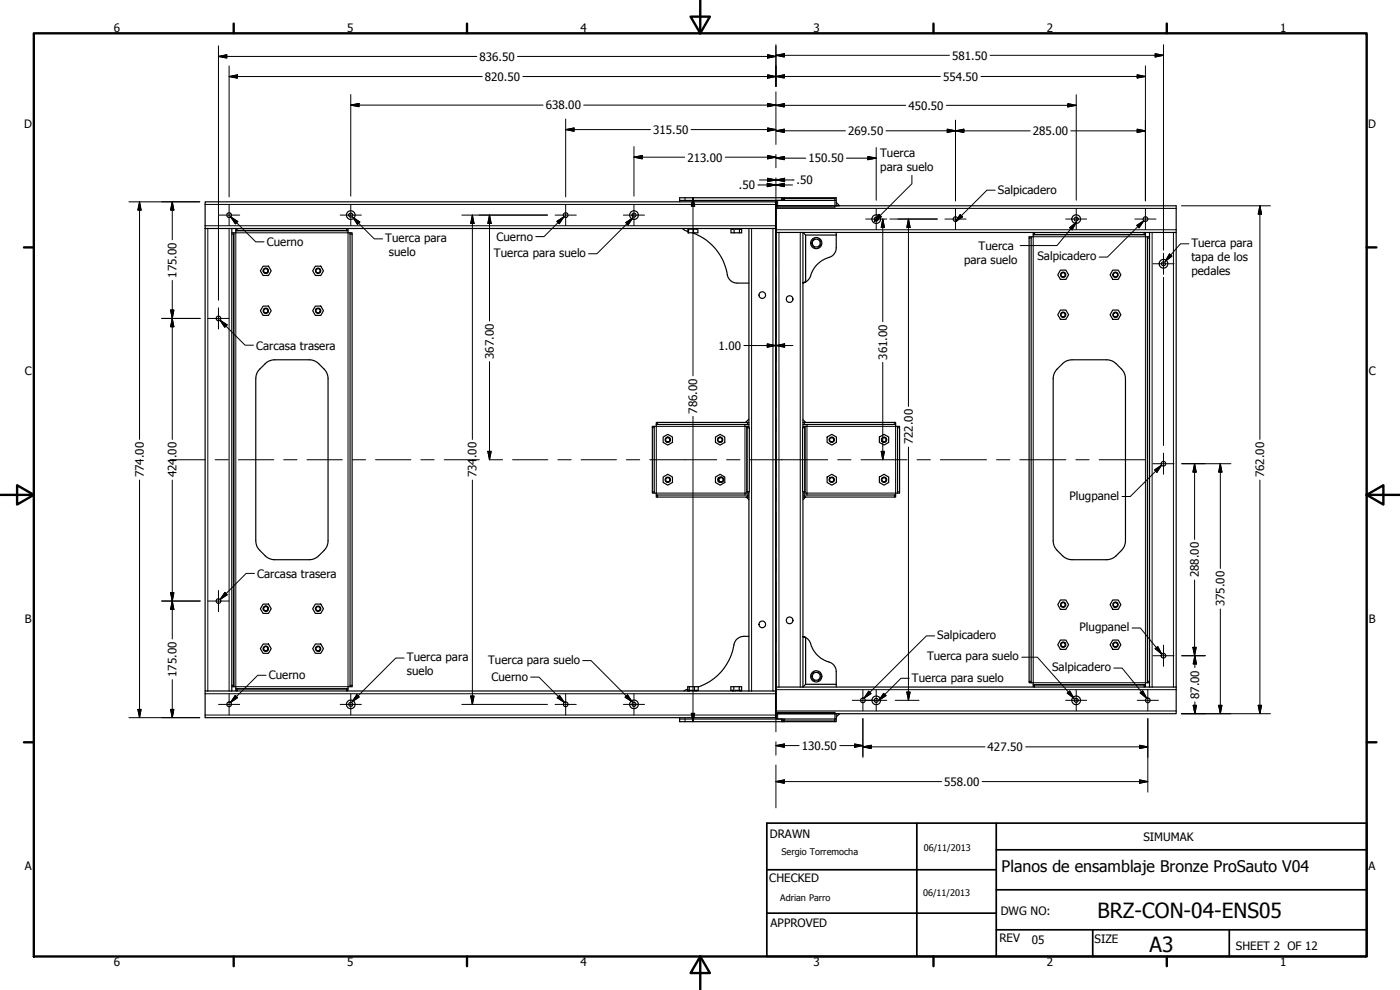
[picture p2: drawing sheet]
<svg xmlns="http://www.w3.org/2000/svg" width="420mm" height="297mm" viewBox="0 0 420 297" stroke-linecap="round" stroke-linejoin="round" font-family="sans-serif">
<g fill="none" stroke="#000" stroke-width=".36">
<path d="M235 59.3v.8M235 59.5l.6 .6M235 59.3h16v.8M235 59.3h-31v.8M235.4 59.9v-.4h15.2v.6M61.6 68.6v-8h171.2v8M61.6 68.6v138.7h8M69.6 70.3h.6M69.6 68.6h-8M69.6 69.9h.6v.4M69.6 68.6h155.2M69.6 68.6v138.7"/>
<path d="M70.2 70.3v135.3M70.8 69.2a.43 .43 0 0 1 0 .6 .43 .43 0 0 1-.6 0M71.2 68.6v.5h32.9v-.5M79 79.9h1.6l.8 1.4-.8 1.4h-1.6l-.9-1.4zM94.6 79.9h1.7l.8 1.4-.8 1.4h-1.7l-.8-1.4zM104.1 68.6h.3v.6h-33.6v-.6h.4M104.4 69.2a.43 .43 0 0 0 0 .6 .43 .43 0 0 0 .7 0M105.1 69.9l.6-.1v136.2h-.6zM204 60.1v.5M204 60.1h46.6M204.8 68.6l1.7 .9M206.6 68.6v1.2"/>
<path d="M207 68.6v.1h2.1v-.1M207.8 69.8a16.5 16.5 0 0 1 10.7 13.4 3 3 0 0 0 2.7 1.7h3.6M208.1 68.7v1.1M209 68.6v.1M209.4 68.6v1.2h-2.9l.1-1.1M219.8 68.6v.1M219.9 68.6v.1M220.1 68.6v.1h-.7v1.1h3.2v-1.2M220.3 68.6v1.2M220.7 68.6v.1h1.7v-.1M221.9 68.7v1.1M222 68.6v.1"/>
<path d="M222.3 68.6v.1M224.8 68.6v59.7M224.8 68.6h8v138.7M233 69.7h8M233 61.7v8M233 69.7v136.4h8M233 61.7h.4M233 60.1v1.6M233.4 61.7h17.2M233.4 61.7v.4h17.2v-.4M241 69.7h104M241 69.7v58.6"/>
<path d="M241 69.7l.8 .8v14.1M241.8 70.5h9.2M250.6 60.1h.4v1.6M250.6 61.7h.4M251 60.7l1 1h-1M251 61.7h102v8M251 69.7v4.7a3.1 3.1 0 0 1-2.9 3.1 8.5 8.5 0 0 0-5.2 6l-1.1 1.1M308.9 71h.6v133.9h-.6zM310.1 70.4a.43 .43 0 0 1 0 .6 .43 .43 0 0 1-.6 0M310.5 69.8h-.4v.6h33.7v-.6h-.4M310.5 69.7v.7h32.9v-.7M343.8 70.4a.43 .43 0 0 0 0 .6 .43 .43 0 0 0 .6 0"/>
<path d="M344.4 71.4v133M344.4 71.4h.6M345 69.7v136.4M345 69.7h8v136.4M345 71h-.6v.4M79 91.8h1.6l.8 1.4-.8 1.4h-1.6l-.9-1.4zM94.6 91.8h1.7l.8 1.4-.8 1.4h-1.7l-.8-1.4zM232.8 84.9h.2M241 84.9h.1M241 84.9l.8-.3zM241.6 84.6l-.5 .3M241.7 84.6h.1"/>
<path d="M318.3 93h1.6l.8 1.4-.8 1.4h-1.6l-.9-1.4zM318.3 81h1.6l.8 1.4-.8 1.4h-1.6l-.9-1.4zM334 81h1.6l.8 1.4-.8 1.4h-1.6l-.8-1.4zM334 93h1.6l.8 1.4-.8 1.4h-1.6l-.8-1.4zM79.6 109.1l1.1-.8 1.3-.3 11.7 .1 1.6 .7 2 2 .8 1.1 .3 .8v50l-.3 1.3-.8 1.1-2 2-1.6 .7h-12.2l-1.6-.7-2-2-.8-1.1-.2-.8-.1-49.6 .1-.9 .5-1.2zM317.2 110.8l2-2 .8-.5 1.3-.3h11.3l1.3 .3 1.1 .8 1.9 2 .8 1.6v50l-.3 1.3-.8 1.1-2 2-1.6 .7h-12.1l-2-1-2-2-.7-1.6-.1-49.6 .4-1.7zM195.8 127.9h.6v20.1h-.6zM197 127.4h27.8M197 127.4a.42 .42 0 0 1-.1 .4 .42 .42 0 0 1-.5 .1M199 131.1l1.4-.8 1.4 .8v1.6l-1.4 .8-1.4-.8zM214.7 131.1l1.4-.8 1.4 .8v1.6l-1.4 .8-1.4-.8zM223.6 127.4a.42 .42 0 0 0 0 .5 .42 .42 0 0 0 .5 0h.1"/>
<path d="M224.2 128.3h.7v19.3h-.7M224.2 128.3v19.3M224.8 125.8l-1 .9M224.8 126.7h-27.8v.7M224.8 127.9h-.6v.4M241 127.9h.6v.4M241 126.7h27.8v.7h-27.8M241 125.9l.8 .8M241.6 128.3h-.7v19.3h.7M241.6 128.3v19.3M242.2 127.4a.42 .42 0 0 1 0 .6 .42 .42 0 0 1-.6-.1M248.2 131.1l1.4-.8 1.4 .8v1.6l-1.4 .8-1.4-.8z"/>
<path d="M263.9 131.1l1.4-.8 1.4 .8v1.6l-1.4 .8-1.4-.8zM268.8 127.4a.42 .42 0 0 0 0 .4 .42 .42 0 0 0 .5 .1h.1M269.4 127.9h.6v20.1h-.6zM196.4 148a.43 .43 0 0 1 .5 0 .43 .43 0 0 1 .1 .5M199 143.1l1.4-.8 1.4 .8v1.7l-1.4 .8-1.4-.8zM214.7 143.1l1.4-.8 1.4 .8v1.7l-1.4 .8-1.4-.8zM215.5 143.9h.1M215.6 143.9l.2 .6M215.6 143.7v.2M215.8 143.4l-.3 .3M216 143.3a.65 .65 0 0 0-.5 .6 .65 .65 0 0 0 .5 .7M224 149.1l.8 .8"/>
<path d="M224.2 147.6v.4h.6M224.2 148a.41 .41 0 0 0-.6-.1 .41 .41 0 0 0 0 .6M224.8 147.6v59.7M224.8 148.5h-27.8v.6h27.8M241 148.5h27.8M241 147.6v58.5M241.6 147.6v.4h-.6M241.6 148a.42 .42 0 0 1 .6-.1 .42 .42 0 0 1 0 .6M241.8 149.1l-.8 .8M248.2 143.1l1.4-.8 1.4 .8v1.7l-1.4 .8-1.4-.8zM263.9 143.1l1.4-.8 1.4 .8v1.7l-1.4 .8-1.4-.8zM268.8 148.5v.6h-27.8"/>
<path d="M269.4 148a.4 .4 0 0 0-.6 0 .4 .4 0 0 0 0 .5M79 193.2h1.6l.8 1.4-.8 1.4h-1.6l-.9-1.4zM79 181.3h1.6l.8 1.3-.8 1.4h-1.6l-.9-1.4zM94.6 181.3h1.7l.8 1.3-.8 1.4h-1.7l-.8-1.4zM94.6 193.2h1.7l.8 1.4-.8 1.4h-1.7l-.8-1.4zM224.8 190.9h-1.6a3.3 3.3 0 0 0-3.1 3.5 15.9 15.9 0 0 1-10.6 11.7M232.8 190.9h.2M241 191l.8 .3zM241 191h.1M241.1 191l.5 .2M318.3 192h1.6l.8 1.4-.8 1.4h-1.6l-.9-1.4zM318.3 180h1.6l.8 1.4-.8 1.4h-1.6l-.9-1.4z"/>
<path d="M334 192h1.6l.8 1.4-.8 1.4h-1.6l-.8-1.4zM334 180h1.6l.8 1.4-.8 1.4h-1.6l-.8-1.4zM61.6 207.3v8h171.2v-8M69.6 205.6h.6M69.6 207.3h155.2M70.2 205.6v.4h-.6M70.2 206a.43 .43 0 0 1 .6 0 .43 .43 0 0 1 0 .7M71.2 207.3v-.6h32.9v.6M71.2 207.2h-.4v-.5h33.6v.5h-.3M105.1 206a.43 .43 0 0 0-.7 0 .43 .43 0 0 0 0 .7M204 215.7v.8h31M204 215.3v.4"/>
<path d="M204 215.7h46.6M206.4 206.8l-1.2 .5M206.5 207.3v-.2h1.5v.2M206.7 207.1v.2M206.9 206v1.1M206.9 207.1v.2M208.4 206v1.3M208.7 207.3v-.2h.8v-1.1h-3.1v1.3M209 207.1v.2M209.2 207.1v.2M219.9 207.1v.2M220 207.3v-.2h-.7v-1.1h3.3v1.3"/>
<path d="M220.2 206v1.3M220.7 207.3v-.2h1.7v.2M221.9 206v1.1M222 207.1v.2M222.3 207.1v.2M224.8 207.3h8M233 206.1v8M233.4 214.1h-.4v1.6M235 215.7v.8M235.6 215.7l-.6 .6M241 206.1h104M241.8 205.3v-14l1.1 1.1a8.8 8.8 0 0 0 6.6 6.5 3.2 3.2 0 0 1 1.5 2.6v4.6"/>
<path d="M250.6 214.1h.4M250.6 214.1v-.4h-17.2v.4M250.6 214.1h-17.2M250.6 215.7v.6h-15.2v-.4M251 215.7v.8h-16M251 214.1v1.6h-.4M251 205.3h-9.2l-.8 .8M251 214.1h1l-1 1M309.5 204.9a.42 .42 0 0 1 .6-.1 .42 .42 0 0 1 0 .6M310.5 206h-.4v-.6h33.7v.6h-.4M310.5 206.1v-.6h32.9v.6M344.4 204.4h.6"/>
<path d="M344.4 204.4v.5h.6M344.4 204.9a.42 .42 0 0 0-.6-.1 .42 .42 0 0 0 0 .6M345 206.1h8M353 206.1v8h-102"/>
<circle cx="68.8" cy="64.5" r=".71"/>
<circle cx="105.3" cy="64.6" r=".6"/>
<circle cx="105.3" cy="64.5" r="1.3"/>
<circle cx="169.8" cy="64.6" r=".71"/>
<circle cx="190.3" cy="64.5" r="1.3"/>
<circle cx="190.3" cy="64.5" r=".59"/>
<circle cx="245" cy="72.9" r="1.18"/>
<circle cx="245" cy="73" r="1.68"/>
<circle cx="263" cy="65.7" r="1.3"/>
<circle cx="263" cy="65.7" r=".61"/>
<circle cx="286.8" cy="65.7" r=".7"/>
<circle cx="323" cy="65.7" r="1.3"/>
<circle cx="323" cy="65.7" r=".6"/>
<circle cx="343.8" cy="65.7" r=".7"/>
<circle cx="349.2" cy="79.1" r="1.3"/>
<circle cx="349.2" cy="79.1" r=".6"/>
<circle cx="65.6" cy="95.5" r=".7"/>
<circle cx="79.8" cy="93.2" r=".64"/>
<circle cx="79.8" cy="81.2" r=".79"/>
<circle cx="79.8" cy="81.2" r=".65"/>
<circle cx="79.8" cy="93.3" r=".8"/>
<circle cx="95.5" cy="93.2" r=".81"/>
<circle cx="95.5" cy="81.3" r=".64"/>
<circle cx="95.5" cy="93.2" r=".65"/>
<circle cx="95.5" cy="81.2" r=".79"/>
<circle cx="228.8" cy="88.5" r=".99"/>
<circle cx="237" cy="89.7" r="1"/>
<circle cx="319.1" cy="82.5" r=".81"/>
<circle cx="319.1" cy="82.4" r=".64"/>
<circle cx="319.1" cy="94.4" r=".65"/>
<circle cx="319.1" cy="94.5" r=".8"/>
<circle cx="334.8" cy="82.5" r=".64"/>
<circle cx="334.8" cy="94.5" r=".8"/>
<circle cx="334.8" cy="82.4" r=".8"/>
<circle cx="334.8" cy="94.4" r=".64"/>
<circle cx="200.4" cy="131.9" r=".81"/>
<circle cx="200.4" cy="131.9" r=".65"/>
<circle cx="216.1" cy="131.9" r=".81"/>
<circle cx="216.1" cy="131.9" r=".64"/>
<circle cx="249.6" cy="131.9" r=".64"/>
<circle cx="249.6" cy="131.9" r=".79"/>
<circle cx="265.3" cy="131.9" r=".65"/>
<circle cx="265.3" cy="131.9" r=".8"/>
<circle cx="349.2" cy="139.1" r=".71"/>
<circle cx="200.4" cy="144" r=".8"/>
<circle cx="200.4" cy="143.9" r=".64"/>
<circle cx="216.4" cy="143.9" r=".79"/>
<circle cx="216.4" cy="143.9" r=".65"/>
<circle cx="249.6" cy="143.9" r=".65"/>
<circle cx="249.6" cy="143.9" r=".81"/>
<circle cx="265.3" cy="143.9" r=".79"/>
<circle cx="265.3" cy="143.9" r=".65"/>
<circle cx="65.6" cy="180.3" r=".71"/>
<circle cx="79.8" cy="194.6" r=".65"/>
<circle cx="79.8" cy="194.6" r=".8"/>
<circle cx="79.8" cy="182.6" r=".65"/>
<circle cx="79.8" cy="182.6" r=".8"/>
<circle cx="95.5" cy="194.6" r=".8"/>
<circle cx="95.5" cy="182.6" r=".65"/>
<circle cx="95.5" cy="194.6" r=".63"/>
<circle cx="95.5" cy="182.6" r=".8"/>
<circle cx="228.8" cy="187.3" r=".99"/>
<circle cx="237" cy="186.1" r="1"/>
<circle cx="319.1" cy="181.4" r=".64"/>
<circle cx="319.1" cy="181.4" r=".8"/>
<circle cx="319.1" cy="193.4" r=".64"/>
<circle cx="319.1" cy="193.4" r=".81"/>
<circle cx="334.8" cy="193.4" r=".65"/>
<circle cx="334.8" cy="181.5" r=".8"/>
<circle cx="334.8" cy="181.4" r=".65"/>
<circle cx="334.8" cy="193.4" r=".79"/>
<circle cx="349.2" cy="196.7" r=".7"/>
<circle cx="68.8" cy="211.3" r=".7"/>
<circle cx="105.3" cy="211.3" r="1.3"/>
<circle cx="105.3" cy="211.3" r=".61"/>
<circle cx="169.8" cy="211.3" r=".7"/>
<circle cx="190.3" cy="211.3" r="1.3"/>
<circle cx="190.3" cy="211.3" r=".6"/>
<circle cx="245" cy="202.9" r="1.67"/>
<circle cx="245" cy="202.9" r="1.19"/>
<circle cx="259" cy="210.1" r=".7"/>
<circle cx="263" cy="210.1" r=".61"/>
<circle cx="263" cy="210.1" r="1.3"/>
<circle cx="323" cy="210.1" r=".6"/>
<circle cx="323" cy="210.1" r="1.31"/>
<circle cx="344.5" cy="210.1" r=".7"/>
</g>
<g fill="none" stroke="#000" stroke-width=".3">
<path d="M65.6 16.9l2.5-.5v1zM65.6 16.9h77.5M65.6 13.8v50.6M68.8 19.8v39.3M155.3 16.9h77.6M230.4 16.4l2.5 .5-2.5 .5zM232.9 13.4v12.6M232.9 16.6l2.5-.5v1zM232.9 16.6h52M297.1 16.6h52.1M343.8 19.8v40.5M346.7 16.1l2.5 .5-2.5 .5z"/>
<path d="M349.2 13.4v61.7M68.8 23l2.5-.5v1zM105.3 31.5l2.4-.5v1zM105.3 31.5h57.7M105.3 28.4v30.5M144.7 23h-75.9M169.8 38.9l2.5-.5v1zM169.8 35.7v23.4M175.2 31.5h57.7M195.2 38.9h-25.4M207.4 38.9h25.5M230.4 38.4l2.5 .5-2.5 .5z"/>
<path d="M230.4 31l2.5 .5-2.5 .5zM230.4 22.5l2.5 .5-2.5 .5zM232.9 39.2l2.5-.4v1zM232.9 31.6l2.5-.5v1zM232.9 22.9l2.5-.5v1zM232.9 39.2h20.8M232.9 31.6h38.9M232.9 27.6v15.7M265.9 39.2l43.3 .1M282.2 22.9l-125.3 .1M284 31.6h39M284.3 38.8l2.5 .4-2.5 .6z"/>
<path d="M286.8 39.3l2.5-.5v1zM286.8 36.1v24.2M294.4 22.9h49.4M320.5 31.1l2.5 .5-2.5 .5zM321.4 39.3h22.4M323 28.4v31.7M341.3 22.4l2.5 .5-2.5 .5zM341.3 38.8l2.5 .5-2.5 .5zM190.3 44v14.9M190.3 47.2l2.5-.5v1zM190.3 47.2h15.2M205.6 59.3v.8"/>
<path d="M208 59.3v53.5M208 59.3l.5 2.5h-1zM227.4 55.5h5.4M227.9 54h5M230.3 55l2.5 .5-2.5 .5zM230.4 46.7l2.5 .5-2.5 .5zM230.4 53.5l2.5 .5-2.5 .5zM232.9 47.2h-15.2M232.9 47.5l2.5-.6v1zM232.9 55.5l2.5-.5v1zM232.9 55.5h5M232.9 46.4v3.9"/>
<path d="M232.9 53.3v26.9M233 54l2.5-.5v1zM233 54h5.3M234.6 59.3v.8M235.4 59.3v.2M241.8 47.5h-8.9M250.6 59.3v.2M254 47.5h9M260.5 46.9l2.5 .6-2.5 .4zM263 44.3v15.8M273.7 52.6v2.5l-10.5 10.6M298.7 57.1h-2.5l-8.6 8.6"/>
<path d="M38.7 60.6h21.3M41.9 60.6l.4 2.4h-.9zM41.9 60.6v71.2M51.7 60.6l.5 2.4h-1zM51.7 60.6v11.3M61.6 61.3h171.2M61.6 67.7h171.2M62.4 68.6v138.7M65.6 64.6v25.5M65.6 64.5h6.3M68.8 61.4v6.3M68.8 68.6v138.7"/>
<path d="M69.2 65.1l2.2 1.4-.8 .7zM69.2 65.1l7.5 7.5h2.5M70.8 69.8h33.6v136.2h-33.6zM71.2 69.1v.1M102.1 64.5h6.3M104.1 69.1v.1M105.1 70.3h.6M105.3 61.4v6.3M105.9 65.2l6.4 6.5h2.5M105.9 65.2l2.1 1.4-.7 .7zM141.8 64.5v67.3M141.8 64.5l.5 2.6h-1z"/>
<path d="M146.9 64.5v31.8M146.9 64.5l.5 2.6h-1zM164.3 64.5h-25.7M166.6 64.5h6.3M167.1 66.4l2.2-1.4-1.5 2.1zM169.3 65l-6 6h-2.5M169.8 61.4v6.3M187.1 64.5h6.3M187.8 66.8l2.1-1.4-1.4 2.1zM189.9 65.4l-10.8 10.7h-2.5M190.3 61.4v6.3M225.6 68.6v138.7"/>
<path d="M232 68.6v138.7M232.8 60.9h.2M233 62.5h120M233 68.9h120M233.4 60.1v1.6M233.8 69.7v136.4M240.2 69.7v136.4M244.5 71.6a1.39 1.39 0 0 0-.9 1.4 1.39 1.39 0 0 0 .9 1.3M245.4 71.6a1.39 1.39 0 0 1 1 1.4 1.39 1.39 0 0 1-1 1.3M250.6 60.1v1.6M259.8 65.7h6.3M262.8 65.8l-.4 .6 .5-.3"/>
<path d="M262.9 65.9l-.5 .5M263 62.5v6.4M263.1 65.4l.7-1.1 .7 .7-1 .7M263.3 65.8l-.2 .2M264.9 65.7l.5 2.5h-.9zM264.9 65.7v30.8M267 65.7h14.3M272.6 65.7v56.2M272.6 65.7l.5 2.5h-1zM283.6 65.7h6.3M286.8 62.5v6.4M287.2 65.8l-.3 .5"/>
<path d="M287.7 65.8l-.8 .6 .5-.6M288 65.7l.9-.6-.7-.7-.9 1.3M308.9 71.4h.6M310.1 71h33.7v133.9h-33.7zM310.5 70.4h.1M319.8 65.7h6.3M322.9 66.8l-5.7 6.9h-11.1M322.9 66.8l-1.9 1.5 .8 .7 1.1-2.1M323 62.5v6.4M340.6 65.7h6.3M341.2 67.6l2.1-1.4-1.4 2.1zM343.3 66.2l-11 10.9h-2.4"/>
<path d="M343.4 70.4h.1M343.8 62.5v6.4M345.8 69.7v136.4M346 79.1h6.4M349.2 76v6.3M351 76.2l.7 .7-2 1.5zM352.2 69.7v136.4M354.6 61.7h26.7M356.8 73.2h-2.5l-4.6 5.2M378.1 61.7v70.1M378.1 61.7l.5 2.5h-1zM48.5 95.5h11.6"/>
<path d="M51.2 93h1l-.5 2.5zM51.7 95.5l.5 2.5h-1zM51.7 84.1v47.7M62.4 95.5h6.3M65.6 92.4v6.3M66 96.1l7.5 7.5h2.6M66 96.1l2.2 1.4-.8 .7zM79.1 80.8l-.1 .8M79.4 80.7a.66 .66 0 0 1 1 .5 .66 .66 0 0 1-1 .6M79.4 92.7a.65 .65 0 0 1 1 .5 .65 .65 0 0 1-1 .6M80.4 81.7l-.7 .3M95.1 80.7a.66 .66 0 0 1 1 .5 .66 .66 0 0 1-1 .6"/>
<path d="M95.1 92.7a.65 .65 0 0 1 1 .5 .65 .65 0 0 1-1 .6M232.9 83.2v4M232.9 90.2v11.1M318.7 81.9a.65 .65 0 0 1 1 .5 .65 .65 0 0 1-1 .6M318.7 93.9a.66 .66 0 0 1 1 .5 .66 .66 0 0 1-1 .6M334.4 81.9a.65 .65 0 0 1 1 .5 .65 .65 0 0 1-1 .6M334.4 93.9a.66 .66 0 0 1 1 .5 .66 .66 0 0 1-1 .6M349.2 83.2v50.5M146.9 108.5v29.4M223.3 103.7h9.5M230.3 103.2l2.5 .5-2.5 .5zM232.9 104.3v4"/>
<path d="M232.9 111.3v11.1M233 103.7l2.5-.5v1zM233 103.7h5M264.9 108.7v29.2M51 137.9h10.6M64.6 137.9h4M71.6 137.9h10.6M85.1 137.9h4M92.1 137.9h10.6M105.7 137.9h4M112.7 137.9h10.6M126.3 137.9h4"/>
<path d="M133.3 137.9h10.6M146.4 135.4h1l-.5 2.5zM146.8 137.9h4M153.8 137.9h10.6M167.4 137.9h4M174.4 137.9h10.6M188 137.9h4M195 137.9h20.1M195.8 128.3h.6M197 127.9h26.6v20.1h-26.6zM197.3 126.7v.7M200.1 131.4a.65 .65 0 0 1 1 .5 .65 .65 0 0 1-1 .6"/>
<path d="M208 124.9v91.6M215.8 131.4a.66 .66 0 0 1 1 .5 .66 .66 0 0 1-1 .6M218.1 137.9h4M224.4 126.7v.7M225.1 137.9h23.3M232.9 125.4v4M232.9 132.4v11.1M241.4 126.7v.7M242.2 127.9h26.6v20.1h-26.6zM249.3 131.4a.65 .65 0 0 1 1 .5 .65 .65 0 0 1-1 .6M251.4 137.9h4M258.4 137.9h13.8"/>
<path d="M264.5 135.4h.9l-.5 2.5zM265 131.4a.66 .66 0 0 1 1 .5 .66 .66 0 0 1-1 .6M268.4 126.7v.7M269.4 128.3h.6M272.6 134.1v76M275.2 137.9h4M282.2 137.9h13.9M299.1 137.9h4M306 137.9h13.9M322.9 137.9h4M329.9 137.9h13.8M346 139.1h6.4"/>
<path d="M348.6 139.6l-9.4 9.4h-2.5M349.2 136v6.3M354.7 139.1h14.7M358.5 139.1v22.7M358.5 139.1l.5 2.5h-1zM366.2 139.1v31.5M366.2 139.1l.5 2.5h-1zM41.9 144v71.3M51.7 144v47.7M141.8 144v67.3M195.8 147.6h.6M197.3 148.5v.6"/>
<path d="M200.1 143.4a.64 .64 0 0 1 1 .5 .64 .64 0 0 1-1 .6M215.5 144.4l.8 .3M215.9 143.3l-.3 .5 .3 .8M216.1 143.4a.64 .64 0 0 1 1 .5 .64 .64 0 0 1-1 .6M216.3 143.2l-.8 .3M224.4 148.5v.6M232.9 146.5v4M232.9 153.5v11M241.4 148.5v.6M249.3 143.4a.65 .65 0 0 1 1 .5 .65 .65 0 0 1-1 .6M265 143.4a.66 .66 0 0 1 1 .5 .66 .66 0 0 1-1 .6M268.4 148.5v.6"/>
<path d="M269.4 147.6h.6M346.5 141l2.1-1.4-1.4 2.1zM378.1 144v70.1M51.2 177.8h1l-.5 2.5zM65.6 177.2v6.3M67.5 177.7l.7 .8-2.1 1.4zM76.4 172h-2.5l-7.8 7.9M232.9 167.6v3.9M232.9 174.5v11.1M358.5 174v22.7M48.5 180.3h11.6M51.7 180.3l.5 2.5h-1z"/>
<path d="M62.4 180.3h6.3M79 194.6l.4 .7M79.1 182.1l-.1 .8M79.4 194.1a.66 .66 0 0 1 1 .5 .66 .66 0 0 1-1 .6M79.5 182.1a.64 .64 0 0 1 .9 .5 .64 .64 0 0 1-.9 .6M80.4 183.1l-.7 .3M80.5 194.6l-.3 .7M95.1 182.1a.66 .66 0 0 1 1 .5 .66 .66 0 0 1-1 .6M95.1 194.1a.66 .66 0 0 1 1 .5 .66 .66 0 0 1-1 .6M121.3 197.4h-2.5l-13.1 13.1M174.9 198.2h2.5l12.3 12.4M232.9 188.6v4"/>
<path d="M232.9 195.6v24M280.5 190.8h-2.5l-18.7 18.7M306.7 197.2h4.6l11 12.3M318.7 192.9a.66 .66 0 0 1 1 .5 .66 .66 0 0 1-1 .6M318.7 180.9a.66 .66 0 0 1 1 .5 .66 .66 0 0 1-1 .6M334.4 192.9a.66 .66 0 0 1 1 .5 .66 .66 0 0 1-1 .6M334.4 180.9a.66 .66 0 0 1 1 .5 .66 .66 0 0 1-1 .6M339.8 188.4h2.4l6.5 7.9M346 196.7h6.4M346.7 194.6l.8-.6 1.2 2.3zM349.2 193.6v6.3M354.7 196.7h7.1"/>
<path d="M358 194.2h1l-.5 2.5zM358.6 196.7v3.6M358.6 196.7l.5 2.5h-1zM366.2 182.7v31.4M38.7 215.3h21.3M41.4 212.9h.9l-.4 2.4zM51.2 212.9h1l-.5 2.4zM51.7 203.9v11.4M61.6 214.5h171.2M61.6 208.2h171.2M65.6 211.3h6.3M68.8 208.2v6.3"/>
<path d="M70.6 208.7l.7 .6-2.1 1.5zM71.2 206.7h.1M79.9 202.6h-2.5l-8.2 8.2M102.1 211.3h6.3M104.1 206.7h.1M105.1 205.6h.6M105.3 208.2v6.3M107.1 208.4l.7 .7-2.1 1.4zM138.6 211.3h25.7M141.3 208.8h1l-.5 2.5zM159.2 203.2h2.5l7.7 7.6M166.6 211.3h6.3"/>
<path d="M167.9 208.7l1.5 2.1-2.2-1.4zM169.8 208.2v6.3M187.1 211.3h6.3M188.3 208.5l1.4 2.1-2.1-1.4zM190.3 208.2v6.3M205.6 215.7v.8M207.5 214h1l-.5 2.5zM232.8 214.9h.2M233 213.3h120M233 206.9h120M233.4 214.1v1.6M234.6 215.7v.8"/>
<path d="M235.4 216.3v.2M244.5 201.6a1.39 1.39 0 0 0-.9 1.3 1.39 1.39 0 0 0 .9 1.4M245.4 201.6a1.39 1.39 0 0 1 1 1.3 1.39 1.39 0 0 1-1 1.4M250.6 214.1v1.6M250.6 216.3v.2M255.8 210.1h10.3M259 215.6v11.7M259 206.9v6.4M260.7 207.4l.7 .7-2.1 1.4zM263 206.9v6.4M268.7 210.1h7.1M272.1 207.6h1l-.5 2.5z"/>
<path d="M272.9 203.5h-2.5l-6.5 6.5 1.3-2 .7 .7-2 1.3M308.9 204.4h.6M310.5 205.4v.1M319.8 210.1h6.3M320.3 208l.7-.7 1.3 2.2zM323 206.9v6.4M334.3 200.4h2.5l7.3 9.1M341.3 210.1h6.4M342.2 207.9l.8-.6 1.1 2.2zM343.4 205.4v.1M344.5 215.6v22.1M344.5 206.9v6.4"/>
<path d="M354.6 214.1h26.7M358.1 211.6h1l-.5 2.5zM358.6 210.6v3.5M365.7 211.6h1l-.5 2.5zM377.6 211.6h1l-.5 2.5zM232.9 223.7l2.5-.5v1zM232.9 234.5l2.5-.5v1zM232.9 223.7h6.9M232.9 234.5h49.7M232.9 222.6v4M232.9 229.6v12.8M252 223.7h7"/>
<path d="M256.5 223.2l2.5 .5-2.5 .5zM259 224.1l2.5-.5v1zM259 224.1h36.6M294.8 234.5h49.7M307.8 224.1h36.7M342 234l2.5 .5-2.5 .5zM342 223.6l2.5 .5-2.5 .5z"/>
</g>
<circle cx="241" cy="84.9" r=".18" fill="#000"/>
<g fill="none" stroke="#000" stroke-width=".71">
<path d="M10.1 10h400.1v277h-400.1zM70.1 7.1v2.9M140.2 7.1v2.9M207.3 5h5.8l-2.9 5zM210.2 0v10M280.2 7.1v2.9M350.2 7.1v2.9M7.2 74.2h2.9M410.2 74.2h2.9M.2 148.5h9.9M5.1 145.6l5 2.9-5 2.9zM410.2 148.5l5-2.9v5.8z"/>
<path d="M410.2 148.5h9.9M7.2 222.7h2.9M410.2 222.7h2.9M70.1 287v2.9M140.2 287v2.9M210.2 287l2.9 5h-5.8zM210.2 287v10M280.2 287v2.9M350.2 287v2.9"/>
</g>
<path d="M230.1 247h180.1v40h-180.1zM275.2 247v40M299 255h111.2M299 247v40M230.1 274h68.9M230.1 261h68.9M299 279h111.2M299 267h111.2M327.9 279v8M368.9 279v8" fill="none" stroke="#000" stroke-width=".51"/>
<g fill="#000" stroke="#000" stroke-width=".3">
<path d="M65.6 16.9l2.5-.5v1zM230.4 16.4l2.5 .5-2.5 .5zM232.9 16.6l2.5-.5v1zM346.7 16.1l2.5 .5-2.5 .5zM68.8 23l2.5-.5v1zM105.3 31.5l2.4-.5v1zM169.8 38.9l2.5-.5v1zM230.4 38.4l2.5 .5-2.5 .5zM230.4 31l2.5 .5-2.5 .5zM230.4 22.5l2.5 .5-2.5 .5zM232.9 39.2l2.5-.4v1zM232.9 31.6l2.5-.5v1z"/>
<path d="M232.9 22.9l2.5-.5v1zM284.3 38.8l2.5 .4-2.5 .6zM286.8 39.3l2.5-.5v1zM320.5 31.1l2.5 .5-2.5 .5zM341.3 22.4l2.5 .5-2.5 .5zM341.3 38.8l2.5 .5-2.5 .5zM190.3 47.2l2.5-.5v1zM230.3 55l2.5 .5-2.5 .5zM230.4 46.7l2.5 .5-2.5 .5zM230.4 53.5l2.5 .5-2.5 .5zM232.9 47.5l2.5-.6v1zM232.9 55.5l2.5-.5v1z"/>
<path d="M233 54l2.5-.5v1zM260.5 46.9l2.5 .6-2.5 .4zM41.9 60.6l.4 2.4h-.9zM51.7 60.6l.5 2.4h-1zM69.2 65.1l2.2 1.4-.8 .7zM105.9 65.2l2.1 1.4-.7 .7zM141.8 64.5l.5 2.6h-1zM146.9 64.5l.5 2.6h-1zM167.1 66.4l2.2-1.4-1.5 2.1zM187.8 66.8l2.1-1.4-1.4 2.1zM208 59.3l.5 2.5h-1zM263.8 64.3l.7 .7-2.1 1.4z"/>
<path d="M264.9 65.7l.5 2.5h-.9zM272.6 65.7l.5 2.5h-1zM288.2 64.4l.7 .7-2.1 1.4zM321 68.3l2-1.6-1.2 2.3zM341.2 67.6l2.1-1.4-1.4 2.1zM351 76.2l.7 .7-2 1.5zM378.1 61.7l.5 2.5h-1zM51.2 93h1l-.5 2.5zM51.7 95.5l.5 2.5h-1zM66 96.1l2.2 1.4-.8 .7zM230.3 103.2l2.5 .5-2.5 .5zM233 103.7l2.5-.5v1z"/>
<path d="M146.4 135.4h1l-.5 2.5zM264.5 135.4h.9l-.5 2.5zM346.5 141l2.1-1.4-1.4 2.1zM358.5 139.1l.5 2.5h-1zM366.2 139.1l.5 2.5h-1zM51.2 177.8h1l-.5 2.5zM67.5 177.7l.7 .8-2.1 1.4zM51.7 180.3l.5 2.5h-1zM346.7 194.6l.8-.6 1.2 2.3zM358 194.2h1l-.5 2.5zM358.6 196.7l.5 2.5h-1zM41.4 212.9h.9l-.4 2.4z"/>
<path d="M51.2 212.9h1l-.5 2.4zM70.6 208.7l.7 .6-2.1 1.5zM107.1 208.4l.7 .7-2.1 1.4zM141.3 208.8h1l-.5 2.5zM167.9 208.7l1.5 2.1-2.2-1.4zM188.3 208.5l1.4 2.1-2.1-1.4zM207.5 214h1l-.5 2.5zM260.7 207.4l.7 .7-2.1 1.4zM265.2 208l.7 .7-2.1 1.4zM272.1 207.6h1l-.5 2.5zM320.3 208l.7-.7 1.3 2.2zM342.2 207.9l.8-.6 1.1 2.2z"/>
<path d="M358.1 211.6h1l-.5 2.5zM365.7 211.6h1l-.5 2.5zM377.6 211.6h1l-.5 2.5zM232.9 223.7l2.5-.5v1zM232.9 234.5l2.5-.5v1zM256.5 223.2l2.5 .5-2.5 .5zM259 224.1l2.5-.5v1zM342 234l2.5 .5-2.5 .5zM342 223.6l2.5 .5-2.5 .5z"/>
</g>
<g font-size="6.3">
<text x="329.4" y="275.4">BRZ-CON-04-ENS05</text>
<text x="345" y="285.6">A3</text>
</g>
<text font-size="4.8" x="300.6" y="261.8">Planos de ensamblaje Bronze ProSauto V04</text>
<g font-size="3.5">
<text x="34.2" y="9.6">6</text>
<text x="104.2" y="9.6">5</text>
<text x="174.2" y="9.6">4</text>
<text x="244.2" y="9.6">3</text>
<text x="314.2" y="9.6">2</text>
<text x="384.2" y="9.6">1</text>
<text x="285.7" y="17.9">581.50</text>
<text x="143.9" y="18.2">836.50</text>
<text x="145.5" y="24.2">820.50</text>
<text x="283" y="24.2">554.50</text>
<text x="163.8" y="32.8">638.00</text>
<text x="272.6" y="32.9">450.50</text>
<text x="7.3" y="38.4">D</text>
<text x="196" y="40.2">315.50</text>
<text x="254.5" y="40.5">269.50</text>
<text x="310" y="40.5">285.00</text>
<text x="410.6" y="38.4">D</text>
<text x="264.2" y="47">Tuerca</text>
<text x="206.3" y="48.5">213.00</text>
<text x="242.6" y="48.7">150.50</text>
<text x="264.2" y="51.2">para suelo</text>
<text x="221.8" y="56.8">.50</text>
<text x="239.1" y="55.3">.50</text>
<text x="299.5" y="58.1">Salpicadero</text>
<text x="80" y="73.9">Cuerno</text>
<text x="115.6" y="72.6">Tuerca para</text>
<text x="116.7" y="76.8">suelo</text>
<text x="148.2" y="77.1">Tuerca para suelo</text>
<text x="149" y="72.3">Cuerno</text>
<text x="293.7" y="75">Tuerca</text>
<text x="357.6" y="74.1">Tuerca para</text>
<text x="53" y="83.4" transform="rotate(-90 53 83.4)">175.00</text>
<text x="289.4" y="79.1">para suelo</text>
<text x="311.4" y="78.1">Salpicadero</text>
<text x="357.6" y="78.3">tapa de los</text>
<text x="357.6" y="82.4">pedales</text>
<text x="76.9" y="104.9">Carcasa trasera</text>
<text x="148.2" y="107.7" transform="rotate(-90 148.2 107.7)">367.00</text>
<text x="215.7" y="105">1.00</text>
<text x="266.2" y="107.9" transform="rotate(-90 266.2 107.9)">361.00</text>
<text x="7.4" y="112.6">C</text>
<text x="410.8" y="112.6">C</text>
<text x="209.2" y="124.1" transform="rotate(-90 209.2 124.1)">786.00</text>
<text x="53" y="137.5" transform="rotate(-90 53 137.5)">.00</text>
<text x="143" y="137.5" transform="rotate(-90 143 137.5)">.00</text>
<text x="273.9" y="133.3" transform="rotate(-90 273.9 133.3)">722.00</text>
<text x="43.1" y="143.3" transform="rotate(-90 43.1 143.3)">774.00</text>
<text x="53" y="143.3" transform="rotate(-90 53 143.3)">424</text>
<text x="143" y="143.3" transform="rotate(-90 143 143.3)">734</text>
<text x="379.4" y="143.3" transform="rotate(-90 379.4 143.3)">762.00</text>
<text x="321" y="149.9">Plugpanel</text>
<text x="77.2" y="173.3">Carcasa trasera</text>
<text x="359.8" y="173.2" transform="rotate(-90 359.8 173.2)">288.00</text>
<text x="367.5" y="181.9" transform="rotate(-90 367.5 181.9)">375.00</text>
<text x="7.4" y="186.9">B</text>
<text x="281.3" y="191.7">Salpicadero</text>
<text x="324" y="189.4">Plugpanel</text>
<text x="410.8" y="186.9">B</text>
<text x="53" y="203.1" transform="rotate(-90 53 203.1)">175.00</text>
<text x="80.7" y="203.9">Cuerno</text>
<text x="122.1" y="198.4">Tuerca para</text>
<text x="122.1" y="202.5">suelo</text>
<text x="146.5" y="199.2">Tuerca para suelo</text>
<text x="278.2" y="198.2">Tuerca para suelo</text>
<text x="315.8" y="201.4">Salpicadero</text>
<text x="147.5" y="204.4">Cuerno</text>
<text x="273.7" y="204.5">Tuerca para suelo</text>
<text x="359.8" y="209.8" transform="rotate(-90 359.8 209.8)">87.00</text>
<text x="240.6" y="225">130.50</text>
<text x="296.4" y="225.4">427.50</text>
<text x="283.3" y="235.8">558.00</text>
<text x="231.1" y="251.4">DRAWN</text>
<text x="343.2" y="252.3">SIMUMAK</text>
<text x="7.4" y="261.1">A</text>
<text x="410.8" y="261.1">A</text>
<text x="230.9" y="264.6">CHECKED</text>
<text x="300.3" y="274.5">DWG NO:</text>
<text x="231.3" y="278.2">APPROVED</text>
<text x="299.9" y="282.6">REV</text>
<text x="309.7" y="283.3">05</text>
<text x="328.5" y="283">SIZE</text>
<text x="370.9" y="285.1">SHEET 2 OF 12</text>
<text x="34.2" y="289.9">6</text>
<text x="104.2" y="289.9">5</text>
<text x="174.2" y="289.9">4</text>
<text x="244.2" y="289.9">3</text>
<text x="314.2" y="289.9">2</text>
<text x="384.2" y="289.9">1</text>
</g>
<g font-size="2.7">
<text x="234.5" y="256.6">Sergio Torremocha</text>
<text x="277.3" y="255.2">06/11/2013</text>
<text x="277" y="268.7">06/11/2013</text>
<text x="234.2" y="270.2">Adrian Parro</text>
</g>
</svg>
